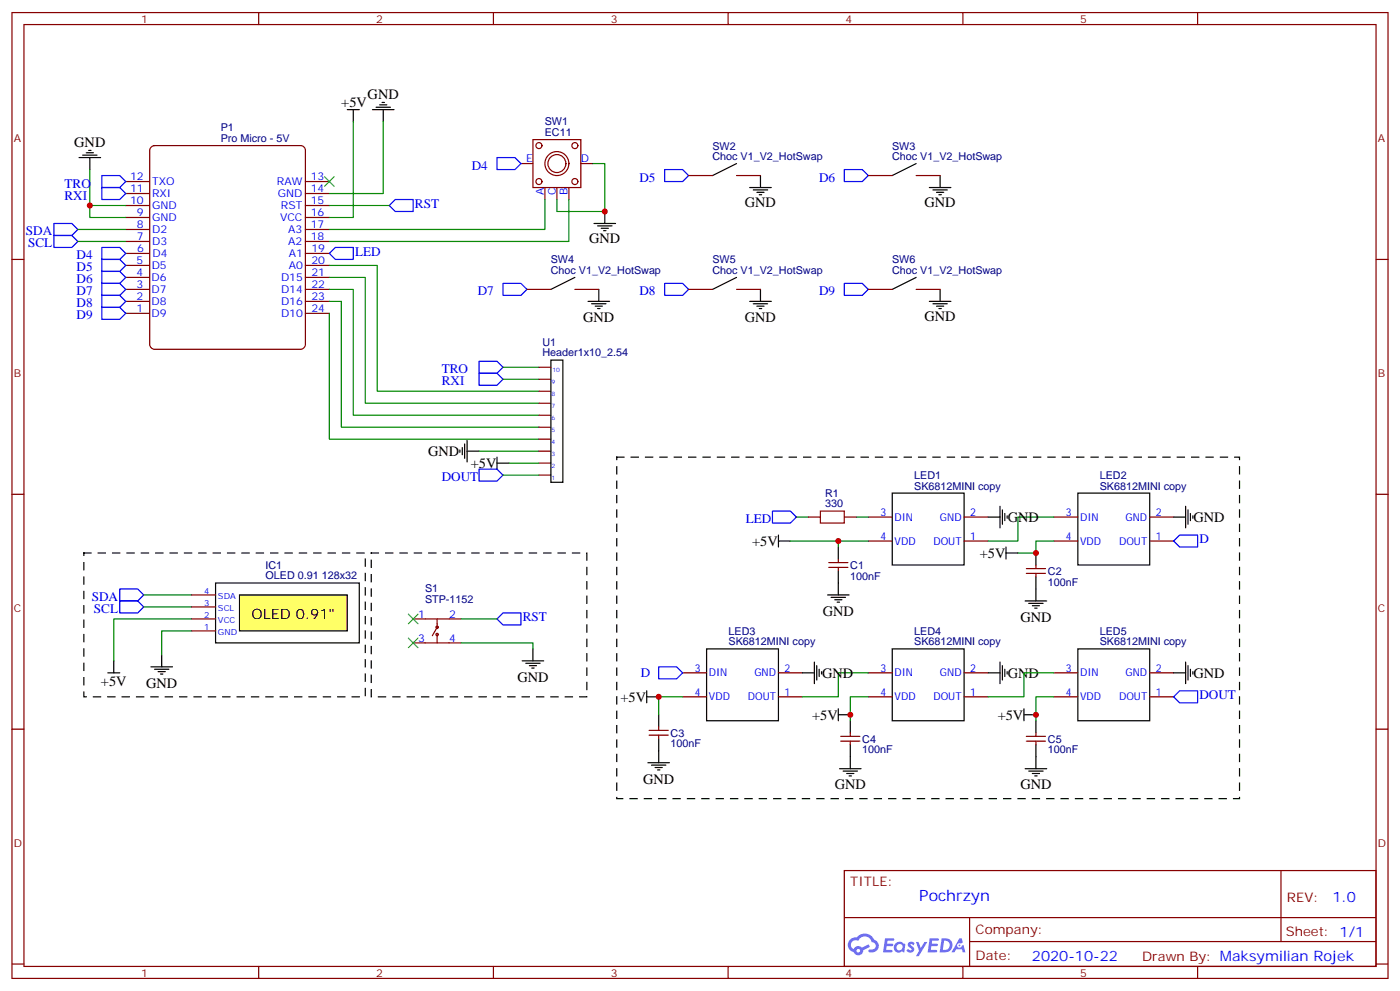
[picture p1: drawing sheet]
<svg xmlns="http://www.w3.org/2000/svg" width="412mm" height="292mm" viewBox="0 0 412 292" stroke-linecap="round" stroke-linejoin="round" font-family="sans-serif">
<g fill="none" stroke="#870000" stroke-width=".35">
<path d="M3.5 3.7h405.4v284.3h-405.4zM7.1 7.2h398.2v277.3h-398.2zM76.2 3.7v3.5M145.3 3.7v3.5M214.5 3.7v3.5M283.6 3.7v3.5M352.8 3.7v3.5M3.5 76.4h3.6M405.3 76.4h3.6M3.5 145.5h3.6M405.3 145.5h3.6M3.5 214.7h3.6"/>
<path d="M405.3 214.7h3.6M248.7 256.3h156.6v28.2h-156.6zM377.3 256.3v20.9M248.7 270.1h156.5M285.6 277.2h119.6M285.6 270.1v14.2M3.5 283.8h3.6M76.2 284.5v3.5M145.3 284.5v3.5M214.5 284.5v3.5M283.6 284.5v3.5M352.8 284.5v3.5"/>
<path d="M405.3 283.8h3.6"/>
</g>
<g fill="#5487ff">
<path d="M267.7 277.5a1.22 1.22 0 0 1 1.7 .2l-.4 .6a.47 .47 0 0 0-.3-.4 .47 .47 0 0 0-.5 .2l.1 .2a1.14 1.14 0 0 1 .8 1.8 1.14 1.14 0 0 1-1.9 0l-.2-.2 .5-.6 .7 .5a.29 .29 0 0 0 .3-.3 .29 .29 0 0 0-.2-.3 1.04 1.04 0 0 1-.6-1.7z"/>
<path d="M260.7 276.2h2.4l.3 .2-.2 .5-1.8 .1-.1 .8h1.5l.3 .4-.3 .4h-1.6l-.2 1.1h1.7l.2 .3-.2 .3-2.6 .1z"/>
<path d="M273.8 276.2h2.4l.3 .2-.1 .5-1.8 .1-.2 .8h1.6l.3 .4-.4 .4-1.6-.1-.1 1.1 1.7 .1 .2 .3-.2 .3-2.6 .1z"/>
<path d="M282.6 276.2h.7l.3 1.3-.6 .3a.69 .69 0 0 0-1 .3 .69 .69 0 0 0 .4 .9 .69 .69 0 0 0 .9-.6l.5-.2 .6 2.2h-.8l-.2-.9h-1.8l-.5 .9h-.8z"/>
<path d="M269.8 277.3h.8l.6 1.8 1.1-1.8h.9l-2.6 4.2h-.8l.9-1.5z"/>
<path d="M277.4 276.2l-.6 4.2h1.3a2.11 2.11 0 0 0 2.5-2.1 2.11 2.11 0 0 0-2.5-2.1zM278.1 277a1.39 1.39 0 0 1 1.7 1.4 1.39 1.39 0 0 1-1.8 1.2h-.3z"/>
<path d="M263.7 277.8a1.54 1.54 0 0 0-.1 2.2 1.54 1.54 0 0 0 2.2 .1l.6 .3 .3-2.3-.2-.3h-.4a1.49 1.49 0 0 0-2.4 0zM264 278.8a.94 .94 0 0 1 1.8 0 .94 .94 0 0 1-1.8 0z"/>
<path d="M250.4 276.6a2.18 2.18 0 0 0 1.1 3.7 1.44 1.44 0 0 0 1.6 .9 1.44 1.44 0 0 0 1.2-1.4l2-1.1-.5-.7-1.9 1a1.47 1.47 0 0 0-2.4 .4 1.39 1.39 0 0 1-.7-1.9 1.39 1.39 0 0 1 2-.5 2.12 2.12 0 0 1 2.2-1.3 2.12 2.12 0 0 1 1.9 1.7 1.14 1.14 0 0 1 1.1 1.4 1.14 1.14 0 0 1-1.7 .7 .43 .43 0 0 0-.5 .4 .43 .43 0 0 0 .4 .5 1.98 1.98 0 0 0 2.5-1.2 1.98 1.98 0 0 0-1.2-2.6 3.1 3.1 0 0 0-5.3-.6l-.9 .1zM252.3 279.9a.55 .55 0 0 1 1.1 0 .55 .55 0 0 1-1.1 0z"/>
<circle cx="282.6" cy="278.3" r=".26"/>
</g>
<path d="M102.3 32.3h3.5M104.1 32.3v3.5M109.7 32.3h6.4M110.8 31.6h4.2M111.8 30.9h2.1M112.5 30.2h.7M112.9 32.3v3.5" fill="none" stroke="#000" stroke-width=".35"/>
<g fill="none" stroke="#870000" stroke-width=".35">
<path d="M153.5 48.2h3.5M157 41.1h14.1v14.1h-14.1zM160.5 55.2v3.5M164 55.2v3.5M167.6 55.2v3.5M171.1 48.2h3.5"/>
<circle cx="158.8" cy="53.4" r=".88"/>
<circle cx="158.8" cy="42.9" r=".88"/>
<circle cx="164" cy="48.2" r="3.5"/>
<circle cx="164" cy="48.2" r="2.65"/>
<circle cx="169.3" cy="53.4" r=".88"/>
<circle cx="169.3" cy="42.9" r=".88"/>
</g>
<path d="M44.4 43.4l1.1-.5h43a1.41 1.41 0 0 1 1.5 1.4v57.1a1.51 1.51 0 0 1-1.5 1.4h-43a1.51 1.51 0 0 1-1.4-1.4v-57.1z" fill="#fff" stroke="#800000" stroke-width=".35"/>
<g fill="none" stroke="#870000" stroke-width=".35">
<path d="M37 57h7.1M37 53.4h7.1M90 57h7M90 53.4h7M202.8 51.7h7.1M217 51.7h7M255.8 51.7h7M269.9 51.7h7M37 78.1h7.1M37 74.6h7.1M37 71.1h7.1M37 67.6h7.1"/>
<path d="M37 64h7.1M37 60.5h7.1M90 78.1h7M90 74.6h7M90 71.1h7M90 67.6h7M90 64h7M90 60.5h7M37 92.3h7.1M37 88.7h7.1M37 85.2h7.1M37 81.7h7.1"/>
<path d="M90 92.3h7M90 88.7h7M90 85.2h7M90 81.7h7M155.2 85.2h7.1M169.3 85.2h7.1M202.8 85.2h7.1M217 85.2h7M255.8 85.2h7M269.9 85.2h7M238.1 152.2h3.6M248.7 152.2h3.5"/>
<path d="M255.8 159.3h7M255.8 152.2h7M284 159.3h7M284 152.2h7M310.4 159.3h7.1M310.4 152.2h7.1M338.7 159.3h7M338.7 152.2h7M56.4 175.2h7.1M56.4 178.7h7.1M244.1 165.6h5.7M244.1 167h5.7"/>
<path d="M246.9 164.6v1M246.9 167v1.1M302.3 167.4h5.7M302.3 168.8h5.7M305.2 166.3v1.1M305.2 168.8v1.1M56.4 182.2h7.1M56.4 185.7h7.1M121.7 182.2h14.1M121.7 189.3h14.1M128.8 182.2v2.5l-1.4 2.4M128.8 186.8v2.5"/>
<path d="M201.1 198.1h7M229.3 198.1h7.1M255.8 198.1h7M284 198.1h7M310.4 198.1h7.1M338.7 198.1h7M191.2 215h5.6M191.2 216.4h5.6M194 214v1M194 216.4v1.1M201.1 205.1h7M229.3 205.1h7.1"/>
<path d="M247.6 216.8h5.7M247.6 218.2h5.7M250.5 215.7v1.1M250.5 218.2v1.1M255.8 205.1h7M284 205.1h7M302.3 216.8h5.7M302.3 218.2h5.7M305.2 215.7v1.1M305.2 218.2v1.1M310.4 205.1h7.1M338.7 205.1h7"/>
<circle cx="128.8" cy="184.7" r=".35"/>
<circle cx="128.8" cy="186.8" r=".35"/>
</g>
<g fill="none" stroke="#008700" stroke-width=".35">
<path d="M104.1 35.8v28.2h-7.1M112.9 35.8v21.2h-15.9M26.5 49.9v14.1h10.5M160.5 58.7v8.9h-63.5M167.6 58.7v12.4h-70.6M174.6 48.2h3.6v14.1h-14.2v-3.6M22.9 67.6h14.1M22.9 71.1h14.1M26.5 60.5h10.5M97 60.5h17.7M232.8 159.3h14.1M234.6 152.2h3.5"/>
<path d="M252.2 152.2h3.6M255.8 159.3h-8.9v1.7M310.4 152.2h-10.5v7.1h-8.9M310.4 159.3h-5.2v3.5h-5.3M42.3 175.2h14.1M42.3 178.7h14.1M56.4 182.2h-22.9v12.4M56.4 185.7h-8.8v7.1M135.8 189.3h21.2v1.7M135.8 182.2h10.6M255.8 198.1h-8.9v7h-10.5M310.4 198.1h-8.8v7h-10.6"/>
<path d="M201.1 205.1h-7.1v5.3M255.8 205.1h-5.3v7.1M310.4 205.1h-5.2v7.1"/>
</g>
<g fill="none" stroke="#00f" stroke-width=".35">
<path d="M146.4 46.4h5.3l1.8 1.8-1.8 1.7h-5.3zM195.8 49.9h5.3l1.7 1.8-1.7 1.7h-5.3zM248.7 49.9h5.3l1.8 1.8-1.8 1.7h-5.3zM15.9 65.8h5.3l1.7 1.8-1.7 1.7h-5.3zM15.9 69.3h5.3l1.7 1.8-1.7 1.7h-5.3zM30 72.8h5.3l1.7 1.8-1.7 1.8h-5.3zM30 76.4h5.3l1.7 1.7-1.7 1.8h-5.3zM30 79.9h5.3l1.7 1.8-1.7 1.7h-5.3zM97 74.6l1.8-1.8h5.3v3.6h-5.3zM114.7 60.5l1.7-1.8h5.3v3.6h-5.3zM30 83.4h5.3l1.7 1.8-1.7 1.8h-5.3zM30 87h5.3l1.7 1.7-1.7 1.8h-5.3z"/>
<path d="M30 90.5h5.3l1.7 1.8-1.7 1.7h-5.3zM148.2 83.4h5.3l1.7 1.8-1.7 1.8h-5.3zM195.8 83.4h5.3l1.7 1.8-1.7 1.8h-5.3zM248.7 83.4h5.3l1.8 1.8-1.8 1.8h-5.3zM227.5 150.5h5.3l1.8 1.7-1.8 1.8h-5.3zM345.7 159.3l1.8-1.8h5.3v3.5h-5.3zM35.3 173.4h5.3l1.7 1.8-1.7 1.7h-5.3zM35.3 176.9h5.3l1.7 1.8-1.7 1.7h-5.3zM146.4 182.2l1.8-1.8h5.3v3.6h-5.3zM194 196.3h5.3l1.8 1.8-1.8 1.7h-5.3z"/>
</g>
<path d="M181.7 134.6h183.4v100.5h-183.4zM24.7 162.8h82.9v42.3h-82.9zM109.4 162.8h63.5v42.3h-63.5z" fill="none" stroke="#000" stroke-width=".35" stroke-dasharray="2.1 2.1"/>
<g fill="none" stroke="#000" stroke-width=".35">
<path d="M23.3 46.4h6.3M24.3 45.7h4.3M25.4 45h2.1M26.1 44.3h.7M26.5 46.4v3.5M217 48.2l-7.1 3.5M220.8 55.2h6.4M221.9 55.9h4.2M223 56.6h2.1M223.7 57.3h.7M224 51.7v3.5M269.9 48.2l-7.1 3.5"/>
<path d="M273.8 55.2h6.3M274.8 55.9h4.2M275.9 56.6h2.1M276.6 57.3h.7M276.9 51.7v3.5M175 65.8h6.3M176 66.5h4.3M177.1 67.2h2.1M177.8 67.9h.7M178.2 62.3v3.5M169.3 81.7l-7 3.5M173.2 88.7h6.4"/>
<path d="M174.3 89.4h4.2M175.3 90.1h2.1M176 90.8h.7M176.4 85.2v3.5M217 81.7l-7.1 3.5M220.8 88.7h6.4M221.9 89.4h4.2M223 90.1h2.1M223.7 90.8h.7M224 85.2v3.5M269.9 81.7l-7.1 3.5M273.8 88.7h6.3"/>
<path d="M274.8 89.4h4.2M275.9 90.1h2.1M276.6 90.8h.7M276.9 85.2v3.5M229.3 159.3h3.5M229.3 157.5v3.5M262.8 145.2h21.2v21.1h-21.2zM291 152.2h3.6M294.6 149v6.4M295.3 150.1v4.2M296 151.2v2.1M296.7 151.9v.7"/>
<path d="M317.5 145.2h21.2v21.1h-21.2zM345.7 152.2h3.5M349.2 149v6.4M350 150.1v4.2M350.7 151.2v2.1M351.4 151.9v.7M63.5 171.6h42.3v17.7h-42.3zM243.8 175.2h6.3M244.8 175.9h4.3M245.9 176.6h2.1M246.6 177.3h.7M246.9 161v3.6"/>
<path d="M246.9 168.1v7.1M296.3 162.8h3.6M296.3 161v3.6M302 176.9h6.3M303 177.6h4.3M304.1 178.3h2.1M304.8 179h.7M305.2 162.8v3.5M305.2 169.9v7M31.7 198.1h3.6M33.5 194.6v3.5M44.4 196.3h6.4"/>
<path d="M45.5 197h4.2M46.6 197.7h2.1M47.3 198.4h.7M47.6 192.8v3.5M153.8 194.6h6.4M154.9 195.3h4.2M155.9 196h2.1M156.6 196.7h.7M157 191v3.6M208.1 191h21.2v21.2h-21.2zM236.4 198.1h3.5M239.9 194.9v6.4"/>
<path d="M240.6 196v4.2M241.3 197v2.1M242 197.7v.7M262.8 191h21.2v21.2h-21.2zM291 198.1h3.6M294.6 194.9v6.4M295.3 196v4.2M296 197v2.1M296.7 197.7v.7M317.5 191h21.2v21.2h-21.2zM345.7 198.1h3.5M349.2 194.9v6.4"/>
<path d="M350 196v4.2M350.7 197v2.1M351.4 197.7v.7M190.5 205.1h3.5M190.5 203.4v3.5M194 210.4v3.6M194 217.5v7M246.9 208.7v3.5M246.9 210.4h3.6M250.5 212.2v3.5M250.5 219.3v7M301.6 210.4h3.6"/>
<path d="M301.6 208.7v3.5M305.2 212.2v3.5M305.2 219.3v7M190.9 224.5h6.3M191.9 225.2h4.2M193 226h2.1M193.7 226.7h.7M247.3 226.3h6.3M248.4 227h4.2M249.4 227.7h2.1M250.1 228.4h.7M302 226.3h6.3"/>
<path d="M303 227h4.3M304.1 227.7h2.1M304.8 228.4h.7"/>
</g>
<path d="M95.6 52l2.8 2.9M98.4 52l-2.8 2.9M120.3 187.9l2.8 2.8M120.3 180.8l2.8 2.8M123.1 187.9l-2.8 2.8M123.1 180.8l-2.8 2.8" fill="none" stroke="#3c3" stroke-width=".35"/>
<path d="M241.7 150.5h7v3.5h-7z" fill="none" stroke="#a10000" stroke-width=".35"/>
<path d="M70.6 175.2h31.7v10.5h-31.7z" fill="#ff6" stroke="#000" stroke-width=".35"/>
<path d="M30 51.7h5.3l1.7 1.7-1.7 1.8h-5.3zM30 55.2h5.3l1.7 1.8-1.7 1.7h-5.3zM141.1 106.4h5.3l1.8 1.7-1.8 1.8h-5.3zM141.1 109.9h5.3l1.8 1.8-1.8 1.7h-5.3zM141.1 138.1h5.3l1.8 1.8-1.8 1.7h-5.3zM345.7 205.1l1.8-1.7h5.3v3.5h-5.3z" fill="none" stroke="#00f" stroke-width=".35"/>
<path d="M162.3 106h3.5v36h-3.5zM135.5 132.5v.7M136.2 131.8v2.1M136.9 130.7v4.2M137.6 132.8h3.5M137.6 129.6v6.4M146.4 136.3h3.5M146.4 134.6v3.5" fill="none" stroke="#000" stroke-width=".35"/>
<path d="M97 78.1h14.1v37.1h47.6M97 92.3v37h61.7M97 88.7h3.5v37.1h58.2M97 85.2h7.1v37h54.6M97 81.7h10.6v37h51.1M148.2 111.7h10.5M148.2 108.1h10.5M141.1 132.8h17.6M148.2 139.9h10.5M149.9 136.3h8.8" fill="none" stroke="#008700" stroke-width=".35"/>
<path d="M158.7 118.7h3.6M158.7 115.2h3.6M158.7 111.7h3.6M158.7 108.1h3.6M158.7 139.9h3.6M158.7 136.3h3.6M158.7 132.8h3.6M158.7 129.3h3.6M158.7 125.8h3.6M158.7 122.2h3.6" fill="none" stroke="#870000" stroke-width=".35"/>
<g fill="#c00">
<circle cx="178.2" cy="62.3" r=".88"/>
<circle cx="246.9" cy="159.3" r=".88"/>
<circle cx="250.5" cy="210.4" r=".88"/>
<circle cx="194" cy="205.1" r=".88"/>
<circle cx="305.2" cy="162.8" r=".88"/>
<circle cx="305.2" cy="210.4" r=".88"/>
<circle cx="26.5" cy="60.5" r=".88"/>
</g>
<text font-size="4.6" fill="#00f" x="270.8" y="265.3">Pochrzyn</text>
<g font-size="4.2">
<text x="108.3" y="29.1">GND</text>
<text x="100.5" y="31.6">+5V</text>
<text x="21.9" y="43.2">GND</text>
<text x="219.4" y="60.9">GND</text>
<text x="272.3" y="60.9">GND</text>
<text x="173.6" y="71.4">GND</text>
<text x="171.8" y="94.8">GND</text>
<text x="219.4" y="94.8">GND</text>
<text x="272.3" y="94.4">GND</text>
<text x="126.1" y="134.3">GND</text>
<text x="138.7" y="137.8">+5V</text>
<text x="296.9" y="153.6">GND</text>
<text x="351.5" y="153.6">GND</text>
<text x="221.6" y="160.7">+5V</text>
<text x="288.6" y="164.2">+5V</text>
<text x="74.1" y="182.2">OLED 0.91&quot;</text>
<text x="242.4" y="181.3">GND</text>
<text x="300.6" y="183">GND</text>
<text x="29.7" y="202.1">+5V</text>
<text x="43" y="202.4">GND</text>
<text x="152.4" y="200.7">GND</text>
<text x="242.2" y="199.5">GND</text>
<text x="296.9" y="199.5">GND</text>
<text x="351.5" y="199.5">GND</text>
<text x="182.8" y="206.6">+5V</text>
<text x="239.2" y="211.8">+5V</text>
<text x="293.9" y="211.8">+5V</text>
<text x="189.4" y="230.7">GND</text>
<text x="245.9" y="232.4">GND</text>
<text x="300.6" y="232.4">GND</text>
</g>
<g font-size="4.2" fill="#00f">
<text x="392.5" y="265.6">1.0</text>
<text x="304" y="282.9">2020-10-22</text>
</g>
<g font-size="3.9" fill="#00f">
<text x="139" y="49.9">D4</text>
<text x="188.4" y="53.4">D5</text>
<text x="241.3" y="53.4">D6</text>
<text x="19" y="55.2">TRO</text>
<text x="19" y="58.7">RXI</text>
<text x="122.2" y="61.2">RST</text>
<text x="7.6" y="69.3">SDA</text>
<text x="8.3" y="72.8">SCL</text>
<text x="22.6" y="76.4">D4</text>
<text x="104.6" y="75.3">LED</text>
<text x="22.6" y="79.9">D5</text>
<text x="22.6" y="83.4">D6</text>
<text x="22.6" y="87">D7</text>
<text x="140.7" y="87">D7</text>
<text x="188.4" y="87">D8</text>
<text x="241.3" y="87">D9</text>
<text x="22.6" y="90.5">D8</text>
<text x="22.6" y="94">D9</text>
<text x="130.1" y="109.9">TRO</text>
<text x="130.1" y="113.4">RXI</text>
<text x="130.1" y="141.6">DOUT</text>
<text x="219.7" y="154">LED</text>
<text x="353.3" y="160">D</text>
<text x="27" y="176.9">SDA</text>
<text x="27.7" y="180.4">SCL</text>
<text x="154" y="182.9">RST</text>
<text x="188.8" y="199.4">D</text>
<text x="353.3" y="205.9">DOUT</text>
</g>
<g font-size="3.9" fill="#800">
<text x="250.5" y="260.9">TITLE:</text>
<text x="379.1" y="265.6">REV:</text>
<text x="287.4" y="275.1">Company:</text>
<text x="378.7" y="275.7">Sheet: 1/1</text>
<text x="287.4" y="282.8">Date:</text>
<text x="336.4" y="282.8">Drawn By: Maksymilian Rojek</text>
</g>
<g font-size="3.2" fill="#800">
<text x="41.6" y="6.7">1</text>
<text x="110.8" y="6.7">2</text>
<text x="179.9" y="6.7">3</text>
<text x="249.1" y="6.7">4</text>
<text x="318.2" y="6.7">5</text>
<text x="4.1" y="41.8">A</text>
<text x="405.9" y="41.8">A</text>
<text x="4.1" y="110.9">B</text>
<text x="405.9" y="110.9">B</text>
<text x="4.1" y="180.1">C</text>
<text x="405.9" y="180.1">C</text>
<text x="4.1" y="249.2">D</text>
<text x="405.9" y="249.2">D</text>
<text x="41.6" y="287.5">1</text>
<text x="110.8" y="287.5">2</text>
<text x="179.9" y="287.5">3</text>
<text x="249.1" y="287.5">4</text>
<text x="318.2" y="287.5">5</text>
</g>
<g font-size="3.2" fill="#000080">
<text x="65" y="41.8">Pro Micro - 5V</text>
<text x="65" y="38.6">P1</text>
<text x="160.5" y="40">EC11</text>
<text x="160.5" y="36.9">SW1</text>
<text x="209.9" y="47.1">Choc V1_V2_HotSwap</text>
<text x="209.9" y="44">SW2</text>
<text x="262.8" y="47.1">Choc V1_V2_HotSwap</text>
<text x="262.8" y="44">SW3</text>
<text x="162.2" y="77.6">SW4</text>
<text x="209.9" y="77.6">SW5</text>
<text x="262.8" y="77.6">SW6</text>
<text x="162.2" y="80.6">Choc V1_V2_HotSwap</text>
<text x="209.9" y="80.6">Choc V1_V2_HotSwap</text>
<text x="262.8" y="80.6">Choc V1_V2_HotSwap</text>
<text x="159.8" y="101.9">U1</text>
<text x="159.8" y="105">Header1x10_2.54</text>
<text x="269.3" y="140.9">LED1</text>
<text x="324" y="140.9">LED2</text>
<text x="243.1" y="149.4">330</text>
<text x="243.1" y="146.2">R1</text>
<text x="269.3" y="144.1">SK6812MINI copy</text>
<text x="324" y="144.1">SK6812MINI copy</text>
<text x="78.2" y="167.5">IC1</text>
<text x="250.5" y="167.5">C1</text>
<text x="78.2" y="170.6">OLED 0.91 128x32</text>
<text x="250.5" y="170.7">100nF</text>
<text x="308.7" y="172.4">100nF</text>
<text x="308.7" y="169.2">C2</text>
<text x="125.2" y="177.5">STP-1152</text>
<text x="125.2" y="174.4">S1</text>
<text x="214.6" y="190">SK6812MINI copy</text>
<text x="214.6" y="186.8">LED3</text>
<text x="269.3" y="190">SK6812MINI copy</text>
<text x="269.3" y="186.8">LED4</text>
<text x="324" y="190">SK6812MINI copy</text>
<text x="324" y="186.8">LED5</text>
<text x="197.6" y="220">100nF</text>
<text x="197.6" y="216.9">C3</text>
<text x="254" y="221.8">100nF</text>
<text x="254" y="218.6">C4</text>
<text x="308.7" y="221.8">100nF</text>
<text x="308.7" y="218.6">C5</text>
</g>
<g font-size="3.2" fill="#00f">
<text x="155" y="47.8">E</text>
<text x="171.1" y="47.8">D</text>
<text x="38.3" y="53.1">12</text>
<text x="91.6" y="53.1">13</text>
<text x="38.3" y="56.6">11</text>
<text x="44.8" y="58">RXI</text>
<text x="44.8" y="54.5">TXO</text>
<text x="81.6" y="54.5">RAW</text>
<text x="81.8" y="58">GND</text>
<text x="91.6" y="56.6">14</text>
<text x="160.2" y="57.4" transform="rotate(-90 160.2 57.4)">A</text>
<text x="163.7" y="57.4" transform="rotate(-90 163.7 57.4)">C</text>
<text x="167.2" y="57.4" transform="rotate(-90 167.2 57.4)">B</text>
<text x="38.3" y="60.1">10</text>
<text x="40.3" y="63.7">9</text>
<text x="44.8" y="65.1">GND</text>
<text x="44.8" y="61.6">GND</text>
<text x="82.5" y="65.1">VCC</text>
<text x="82.8" y="61.5">RST</text>
<text x="91.6" y="60.1">15</text>
<text x="91.6" y="63.6">16</text>
<text x="40.3" y="70.7">7</text>
<text x="40.3" y="67.2">8</text>
<text x="44.8" y="68.6">D2</text>
<text x="84.9" y="68.6">A3</text>
<text x="91.6" y="67.2">17</text>
<text x="91.6" y="70.7">18</text>
<text x="40.2" y="77.8">5</text>
<text x="40.4" y="74.2">6</text>
<text x="44.8" y="72.1">D3</text>
<text x="44.9" y="75.6">D4</text>
<text x="84.9" y="72.1">A2</text>
<text x="85.1" y="75.7">A1</text>
<text x="91.7" y="74.3">19</text>
<text x="91.7" y="77.8">20</text>
<text x="40.2" y="81.3">4</text>
<text x="44.7" y="82.7">D6</text>
<text x="44.7" y="79.2">D5</text>
<text x="82.8" y="82.7">D15</text>
<text x="85.1" y="79.2">A0</text>
<text x="91.7" y="81.3">21</text>
<text x="40.2" y="88.3">2</text>
<text x="40.2" y="84.8">3</text>
<text x="44.7" y="89.8">D8</text>
<text x="44.7" y="86.2">D7</text>
<text x="82.8" y="86.3">D14</text>
<text x="82.8" y="89.8">D16</text>
<text x="91.7" y="84.8">22</text>
<text x="91.7" y="88.4">23</text>
<text x="40.2" y="91.9">1</text>
<text x="44.7" y="93.3">D9</text>
<text x="82.8" y="93.3">D10</text>
<text x="91.7" y="91.9">24</text>
<text x="259.3" y="151.9">3</text>
<text x="263.5" y="153.3">DIN</text>
<text x="276.9" y="153.3">GND</text>
<text x="285.8" y="151.9">2</text>
<text x="314" y="151.9">3</text>
<text x="318.2" y="153.3">DIN</text>
<text x="331.6" y="153.3">GND</text>
<text x="340.4" y="151.9">2</text>
<text x="259.3" y="158.9">4</text>
<text x="263.5" y="160.3">VDD</text>
<text x="275" y="160.3">DOUT</text>
<text x="285.8" y="158.9">1</text>
<text x="314" y="158.9">4</text>
<text x="318.2" y="160.3">VDD</text>
<text x="329.6" y="160.3">DOUT</text>
<text x="340.4" y="158.9">1</text>
<text x="123.2" y="181.9">1</text>
<text x="132.3" y="181.9">2</text>
<text x="123.2" y="188.9">3</text>
<text x="132.3" y="188.9">4</text>
<text x="204.6" y="197.7">3</text>
<text x="231.1" y="197.7">2</text>
<text x="259.3" y="197.7">3</text>
<text x="285.8" y="197.7">2</text>
<text x="314" y="197.7">3</text>
<text x="340.4" y="197.7">2</text>
<text x="208.8" y="199.1">DIN</text>
<text x="222.2" y="199.1">GND</text>
<text x="263.5" y="199.1">DIN</text>
<text x="276.9" y="199.1">GND</text>
<text x="318.2" y="199.1">DIN</text>
<text x="331.6" y="199.1">GND</text>
<text x="204.6" y="204.8">4</text>
<text x="208.8" y="206.2">VDD</text>
<text x="220.3" y="206.2">DOUT</text>
<text x="231.1" y="204.8">1</text>
<text x="259.3" y="204.8">4</text>
<text x="263.5" y="206.2">VDD</text>
<text x="275" y="206.2">DOUT</text>
<text x="285.8" y="204.8">1</text>
<text x="314" y="204.8">4</text>
<text x="318.2" y="206.2">VDD</text>
<text x="329.6" y="206.2">DOUT</text>
<text x="340.4" y="204.8">1</text>
</g>
<g font-size="2.5" fill="#00f">
<text x="60.2" y="174.8">4</text>
<text x="60.2" y="178.3">3</text>
<text x="64.2" y="176.2">SDA</text>
<text x="64.2" y="179.7">SCL</text>
<text x="60.2" y="181.9">2</text>
<text x="60.2" y="185.4">1</text>
<text x="64.2" y="183.3">VCC</text>
<text x="64.2" y="186.8">GND</text>
</g>
<g font-size="1.8" fill="#00f">
<text x="162.5" y="113.1">9</text>
<text x="162.7" y="109.6">10</text>
<text x="162.5" y="116.6">8</text>
<text x="162.5" y="123.7">6</text>
<text x="162.5" y="120.2">7</text>
<text x="162.5" y="130.7">4</text>
<text x="162.5" y="127.2">5</text>
<text x="162.5" y="137.8">2</text>
<text x="162.5" y="134.3">3</text>
<text x="162.5" y="141.3">1</text>
</g>
</svg>
